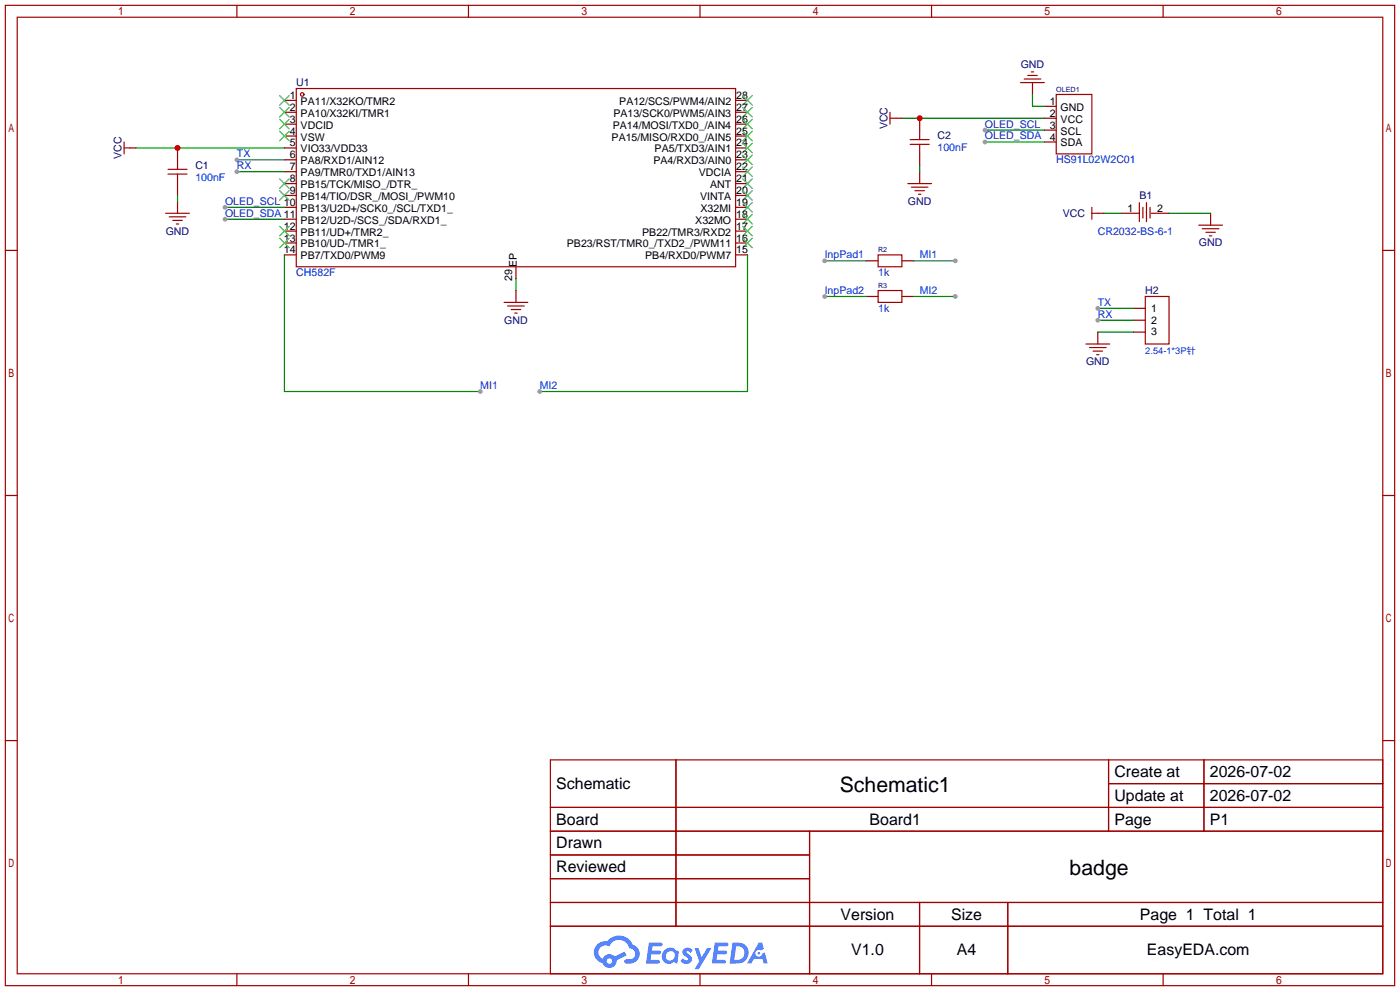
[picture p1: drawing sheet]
<svg xmlns="http://www.w3.org/2000/svg" width="299mm" height="212mm" viewBox="0 0 299 212" stroke-linecap="round" stroke-linejoin="round" font-family="sans-serif">
<g fill="none" stroke="#a10000" stroke-width=".25">
<path d="M1.1 1.1h297.2v209.6h-297.2zM3.7 3.7h292.1v204.5h-292.1zM50.7 1.1v2.6M100.2 1.1v2.6M149.7 1.1v2.6M199.3 1.1v2.6M248.8 1.1v2.6M1.1 53.5h2.6M295.8 53.5h2.5M1.1 105.9h2.6M295.8 105.9h2.5M1.1 158.3h2.6"/>
<path d="M295.8 158.3h2.5M117.7 162.4h178.1v45.8h-178.1zM117.7 172.6h178.1M117.7 177.7h178.1M144.6 162.4v35.6M173.2 177.7v30.5M237.1 162.4v15.3M237.1 167.5h58.7M257.5 162.4v15.3M117.7 182.8h55.5M117.7 192.9h178.1M117.7 187.8h55.5"/>
<path d="M117.7 198h178.1M196.7 192.9v15.3M215.6 192.9v15.3M50.7 208.2v2.5M100.2 208.2v2.5M149.7 208.2v2.5M199.3 208.2v2.5M248.8 208.2v2.5"/>
</g>
<g fill="#5487ff">
<path d="M146.3 202.8a1.3 1.3 0 0 1 1.8 .3l-.4 .6a.54 .54 0 0 0-.9-.2l.1 .2a1.28 1.28 0 0 1 .8 2 1.53 1.53 0 0 1-2.2-.3l.6-.6 .7 .5a.31 .31 0 0 0 .4-.3 .31 .31 0 0 0-.3-.3 1.12 1.12 0 0 1-.6-1.9z"/>
<path d="M148.6 202.7h.8l.7 1.9 1.2-1.9h.9l-2.7 4.5h-.9l.9-1.7z"/>
<path d="M138.8 201.5h1.6a1.31 1.31 0 0 1 1.3 .2 .4 .4 0 0 1-.4 .6h-1.7l-.2 .9h1.7a.4 .4 0 0 1 .3 .4 .4 .4 0 0 1-.4 .4h-1.7l-.1 1.2h1.3a.46 .46 0 0 1 .5 .1 .46 .46 0 0 1 .1 .5l-.3 .2h-2.6z"/>
<path d="M152.9 201.5h1.6a1.32 1.32 0 0 1 1.3 .2 .39 .39 0 0 1-.4 .6h-1.7l-.2 .9h1.7a.4 .4 0 0 1 .3 .4 .4 .4 0 0 1-.4 .4h-1.7l-.1 1.2h1.3a.46 .46 0 0 1 .5 .1 .46 .46 0 0 1 .1 .5l-.3 .2h-2.6z"/>
<path d="M162.3 201.5h.7l.4 1.3-.7 .4a.75 .75 0 0 0-1.1 .3 .75 .75 0 0 0 .5 1 .75 .75 0 0 0 1-.6l.5-.3 .6 2.4h-.8l-.3-1h-1.8l-.6 1h-.9z"/>
<path d="M156.7 201.5l-.6 4.5h1.4a2.27 2.27 0 0 0 2.6-2.3 2.27 2.27 0 0 0-2.7-2.2zM157.5 202.3a1.5 1.5 0 0 1 1.8 1.5 1.5 1.5 0 0 1-2 1.4h-.2z"/>
<path d="M142.1 203.1a1.6 1.6 0 0 0-.3 2.3 1.6 1.6 0 0 0 2.3 .2l.8 .4 .3-2.5-.2-.3h-.4a1.58 1.58 0 0 0-2.5-.1zM142.7 203.6a.98 .98 0 0 1 1.6 .5 .98 .98 0 0 1-1 1.2 .94 .94 0 0 1-.9-.6 .94 .94 0 0 1 .3-1.1z"/>
<path d="M127.8 201.9a2.37 2.37 0 0 0 1.1 4 1.54 1.54 0 0 0 1.8 1 1.54 1.54 0 0 0 1.2-1.6l2.2-1.1-.5-.8-2.1 1.1a1.57 1.57 0 0 0-2.6 .4 1.5 1.5 0 0 1-.7-2.1 1.5 1.5 0 0 1 2.1-.5 2.23 2.23 0 0 1 2.3-1.4 2.23 2.23 0 0 1 2 1.8 1.16 1.16 0 0 1 1.3 1.1 1.16 1.16 0 0 1-1.1 1.3h-.7a.47 .47 0 0 0-.6 .3 .47 .47 0 0 0 .5 .6 2.17 2.17 0 0 0 2.5-1 2.17 2.17 0 0 0-.4-2.7l-.8-.4a3.2 3.2 0 0 0-5.4-.7l-1.1 .1zM129.8 205.4a.58 .58 0 0 1 1.1 0 .58 .58 0 0 1-1.1 0z"/>
<circle cx="162.3" cy="203.8" r=".28"/>
</g>
<g fill="none" stroke="#870000" stroke-width=".25">
<path d="M60.8 21.5h2.6M60.8 24h2.6M60.8 26.5h2.6M60.8 29.1h2.6M60.8 31.6h2.6M60.8 34.2h2.6M60.8 36.7h2.6M60.8 39.2h2.6M157.4 21.5h2.5M157.4 24h2.5M157.4 26.5h2.5M157.4 29.1h2.5"/>
<path d="M157.4 31.6h2.5M157.4 34.2h2.5M157.4 36.7h2.5M157.4 39.2h2.5M60.8 41.8h2.6M60.8 44.3h2.6M60.8 46.9h2.6M60.8 49.4h2.6M60.8 51.9h2.6M60.8 54.5h2.6M110.4 57v2.6M157.4 41.8h2.5"/>
<path d="M157.4 44.3h2.5M157.4 46.9h2.5M157.4 49.4h2.5M157.4 51.9h2.5M157.4 54.5h2.5M110.4 62.1v2.5"/>
</g>
<g fill="none" stroke="#3c3" stroke-width=".25">
<path d="M59.8 38.2l2 2.1M59.8 28.1l2 2M59.8 25.5l2 2.1M59.8 23l2 2M59.8 20.4l2 2.1M61.8 38.2l-2 2.1M61.8 28.1l-2 2M61.8 25.5l-2 2.1M61.8 23l-2 2M61.8 20.4l-2 2.1M158.9 20.4l2 2.1M158.9 23l2 2"/>
<path d="M158.9 25.5l2 2.1M158.9 28.1l2 2M158.9 30.6l2 2M158.9 33.1l2 2.1M158.9 35.7l2 2M158.9 38.2l2 2.1M160.9 20.4l-2 2.1M160.9 23l-2 2M160.9 25.5l-2 2.1M160.9 28.1l-2 2M160.9 30.6l-2 2M160.9 33.1l-2 2.1"/>
<path d="M160.9 35.7l-2 2M160.9 38.2l-2 2.1M59.8 50.9l2 2.1M59.8 48.4l2 2M59.8 40.8l2 2M61.8 50.9l-2 2.1M61.8 48.4l-2 2M61.8 40.8l-2 2M158.9 40.8l2 2M158.9 43.3l2 2M158.9 45.8l2 2.1M158.9 48.4l2 2"/>
<path d="M158.9 50.9l2 2.1M160.9 40.8l-2 2M160.9 43.3l-2 2M160.9 45.8l-2 2.1M160.9 48.4l-2 2M160.9 50.9l-2 2.1"/>
</g>
<g fill="none" stroke="#a10000" stroke-width=".25">
<path d="M63.4 18.9h94v38.1h-94zM107.8 64.6h5.1M108.6 65.4h3.5M109.3 66.2h2.1M110.1 66.9h.5"/>
<circle cx="64.6" cy="20.2" r=".38"/>
</g>
<path d="M50.7 34.2h10.1M110.4 59.6v2.5" fill="none" stroke="#008700" stroke-width=".25"/>
<circle cx="50.7" cy="34.2" r=".51" fill="#999"/>
<path d="M50.7 36.7h10.1" fill="none" stroke="#008700" stroke-width=".25"/>
<circle cx="50.7" cy="36.7" r=".51" fill="#999"/>
<path d="M48.1 44.3h12.7" fill="none" stroke="#008700" stroke-width=".25"/>
<circle cx="48.1" cy="44.3" r=".51" fill="#999"/>
<path d="M48.1 46.9h12.7" fill="none" stroke="#008700" stroke-width=".25"/>
<circle cx="48.1" cy="46.9" r=".51" fill="#999"/>
<path d="M60.8 54.5v29.2h41.9" fill="none" stroke="#008700" stroke-width=".25"/>
<circle cx="102.7" cy="83.7" r=".51" fill="#999"/>
<path d="M159.9 54.5v29.2h-44.5" fill="none" stroke="#008700" stroke-width=".25"/>
<circle cx="115.4" cy="83.7" r=".51" fill="#999"/>
<path d="M35.9 36.2h4.1M35.9 37.2h4.1M38 34.2v2M38 37.2v2M194.7 29.8h4.1M194.7 30.9h4.1M196.7 27.8v2M196.7 30.9v2" fill="none" stroke="#a10000" stroke-width=".25"/>
<path d="M38 31.6v2.6M38 39.2v2.6M196.7 25.3v2.5M196.7 32.9v2.5" fill="none" stroke="#870000" stroke-width=".25"/>
<path d="M192.9 25.3h30.5" fill="none" stroke="#008700" stroke-width=".25"/>
<circle cx="196.7" cy="25.3" r=".63" fill="#c00"/>
<path d="M29.1 31.6h31.7" fill="none" stroke="#008700" stroke-width=".25"/>
<circle cx="38" cy="31.6" r=".63" fill="#c00"/>
<path d="M220.9 17.7v2.5M27.8 31.6h1.3M191.6 25.3h1.3M196.7 36.7v2.5M223.4 25.3h2.5M223.4 22.7h2.5M223.4 27.8h2.5M223.4 30.4h2.5M38 43.1v2.5" fill="none" stroke="#870000" stroke-width=".25"/>
<g fill="none" stroke="#a10000" stroke-width=".25">
<path d="M218.3 17.7h5.1M219.1 16.9h3.5M219.8 16.1h2.1M220.6 15.4h.5M26.5 30.4v2.5M26.5 31.6h1.3M190.4 24v2.5M190.4 25.3h1.2M194.2 39.2h5.1M225.9 20.2h7.7v12.7h-7.7zM35.4 45.6h5.1M36.2 46.4h3.6"/>
<path d="M37 47.1h2M37.7 47.9h.5M194.9 40h3.6M195.7 40.8h2M196.5 41.5h.5"/>
</g>
<path d="M196.7 35.4v1.3M210.7 27.8h12.7M220.9 20.2v2.5h2.5M38 41.8v1.3" fill="none" stroke="#008700" stroke-width=".25"/>
<circle cx="210.7" cy="27.8" r=".51" fill="#999"/>
<path d="M210.7 30.4h12.7" fill="none" stroke="#008700" stroke-width=".25"/>
<circle cx="210.7" cy="30.4" r=".51" fill="#999"/>
<path d="M185.3 55.8h2.5M192.9 55.8h2.6M234.8 45.6h1.3M239.9 45.6h3.8M246.3 45.6h3.8M259 45.6v2.5M185.3 63.4h2.5M192.9 63.4h2.6" fill="none" stroke="#870000" stroke-width=".25"/>
<path d="M187.8 54.5h5.1v2.5h-5.1zM233.6 44.3v2.6M233.6 45.6h1.2M243.7 43.3v4.1M244.5 44.3v2.3M245.2 43.3v4.1M246 44.3v2.3M256.4 48.1h5.1M257.2 48.9h3.5M257.9 49.7h2.1M258.7 50.4h.5M187.8 62.1h5.1v2.5h-5.1z" fill="none" stroke="#a10000" stroke-width=".25"/>
<path d="M195.5 63.4h8.8" fill="none" stroke="#008700" stroke-width=".25"/>
<circle cx="204.3" cy="63.4" r=".51" fill="#999"/>
<path d="M195.5 55.8h8.8" fill="none" stroke="#008700" stroke-width=".25"/>
<circle cx="204.3" cy="55.8" r=".51" fill="#999"/>
<path d="M176.4 55.8h8.9" fill="none" stroke="#008700" stroke-width=".25"/>
<circle cx="176.4" cy="55.8" r=".51" fill="#999"/>
<path d="M176.4 63.4h8.9" fill="none" stroke="#008700" stroke-width=".25"/>
<circle cx="176.4" cy="63.4" r=".51" fill="#999"/>
<path d="M236.1 45.6h3.8M250.1 45.6h8.9M234.8 68.5h7.6" fill="none" stroke="#008700" stroke-width=".25"/>
<path d="M245 63.4h5.1v10.1h-5.1z" fill="none" stroke="#a10000" stroke-width=".25"/>
<path d="M242.4 71h2.6M242.4 65.9h2.6M242.4 68.5h2.6" fill="none" stroke="#870000" stroke-width=".25"/>
<circle cx="234.8" cy="68.5" r=".51" fill="#999"/>
<path d="M234.8 71h7.6M234.8 65.9h7.6" fill="none" stroke="#008700" stroke-width=".25"/>
<circle cx="234.8" cy="65.9" r=".51" fill="#999"/>
<path d="M234.8 71v2.5" fill="none" stroke="#870000" stroke-width=".25"/>
<path d="M232.3 73.5h5.1M233 74.3h3.6M233.8 75.1h2M234.6 75.8h.5" fill="none" stroke="#a10000" stroke-width=".25"/>
<g font-size="4.5">
<text x="179.6" y="169.2">Schematic1</text>
<text x="228.8" y="187">badge</text>
</g>
<g font-size="3.4">
<text x="238.4" y="166.1">Create at</text>
<text x="258.8" y="166.1">2026-07-02</text>
<text x="119" y="168.7">Schematic</text>
<text x="238.4" y="171.2">Update at</text>
<text x="258.8" y="171.2">2026-07-02</text>
<text x="119" y="176.3">Board</text>
<text x="186" y="176.3">Board1</text>
<text x="238.4" y="176.3">Page</text>
<text x="258.8" y="176.3">P1</text>
<text x="119" y="181.4">Drawn</text>
<text x="119" y="186.5">Reviewed</text>
<text x="179.8" y="196.6">Version</text>
<text x="203.5" y="196.6">Size</text>
<text x="243.8" y="196.6">Page 1 Total 1</text>
<text x="182.1" y="204.2">V1.0</text>
<text x="204.7" y="204.2">A4</text>
<text x="245.3" y="204.2">EasyEDA.com</text>
</g>
<g font-size="2.3" fill="#000080">
<text x="218.3" y="14.6">GND</text>
<text x="63.4" y="18.4">U1</text>
<text x="189.8" y="27.7" transform="rotate(-90 189.8 27.7)">VCC</text>
<text x="200.5" y="29.8">C2</text>
<text x="26" y="34" transform="rotate(-90 26 34)">VCC</text>
<text x="41.8" y="36.2">C1</text>
<text x="194.2" y="43.8">GND</text>
<text x="227.3" y="46.3">VCC</text>
<text x="243.7" y="42.5">B1</text>
<text x="35.5" y="50.1">GND</text>
<text x="256.4" y="52.7">GND</text>
<text x="245" y="62.8">H2</text>
<text x="107.8" y="69.2">GND</text>
<text x="232.3" y="78.1">GND</text>
</g>
<g font-size="2.3">
<text x="62" y="23.7">2</text>
<text x="62" y="21.2">1</text>
<text x="64.3" y="22.4">PA11/X32KO/TMR2</text>
<text x="132.5" y="22.4">PA12/SCS/PWM4/AIN2</text>
<text x="157.5" y="21.2">28</text>
<text x="157.5" y="23.7">27</text>
<text x="224.5" y="22.4">1</text>
<text x="226.9" y="23.7">GND</text>
<text x="62" y="28.8">4</text>
<text x="62" y="26.2">3</text>
<text x="64.3" y="27.5">VDCID</text>
<text x="64.3" y="25">PA10/X32KI/TMR1</text>
<text x="131.1" y="27.5">PA14/MOSI/TXD0_/AIN4</text>
<text x="131.2" y="25">PA13/SCK0/PWM5/AIN3</text>
<text x="157.5" y="26.2">26</text>
<text x="157.5" y="28.8">25</text>
<text x="224.5" y="25">2</text>
<text x="224.5" y="27.5">3</text>
<text x="226.9" y="26.2">VCC</text>
<text x="226.9" y="28.8">SCL</text>
<text x="62" y="33.9">6</text>
<text x="62" y="31.3">5</text>
<text x="64.3" y="35.1">PA8/RXD1/AIN12</text>
<text x="64.3" y="32.6">VIO33/VDD33</text>
<text x="64.3" y="30">VSW</text>
<text x="130.8" y="30">PA15/MISO/RXD0_/AIN5</text>
<text x="139.8" y="35.1">PA4/RXD3/AIN0</text>
<text x="140" y="32.6">PA5/TXD3/AIN1</text>
<text x="157.5" y="31.3">24</text>
<text x="157.5" y="33.9">23</text>
<text x="224.5" y="30">4</text>
<text x="226.9" y="31.3">SDA</text>
<text x="62" y="41.5">9</text>
<text x="62" y="38.9">8</text>
<text x="62" y="36.4">7</text>
<text x="64.3" y="40.2">PB15/TCK/MISO_/DTR_</text>
<text x="64.3" y="37.7">PA9/TMR0/TXD1/AIN13</text>
<text x="149.5" y="37.7">VDCIA</text>
<text x="151.9" y="40.2">ANT</text>
<text x="157.5" y="36.4">22</text>
<text x="157.5" y="38.9">21</text>
<text x="157.5" y="41.5">20</text>
<text x="64.3" y="47.8">PB12/U2D-/SCS_/SDA/RXD1_</text>
<text x="64.3" y="45.3">PB13/U2D+/SCK0_/SCL/TXD1_</text>
<text x="64.3" y="42.7">PB14/TIO/DSR_/MOSI_/PWM10</text>
<text x="148.7" y="47.8">X32MO</text>
<text x="149.7" y="42.7">VINTA</text>
<text x="149.9" y="45.3">X32MI</text>
<text x="157.5" y="44">19</text>
<text x="157.5" y="46.6">18</text>
<text x="241.2" y="45.3">1</text>
<text x="247.5" y="45.3">2</text>
<text x="60.7" y="51.6">13</text>
<text x="60.7" y="49.1">12</text>
<text x="64.3" y="52.9">PB10/UD-/TMR1_</text>
<text x="64.3" y="50.4">PB11/UD+/TMR2_</text>
<text x="121.3" y="52.9">PB23/RST/TMR0_/TXD2_/PWM11</text>
<text x="137.4" y="50.4">PB22/TMR3/RXD2</text>
<text x="157.5" y="49.1">17</text>
<text x="157.5" y="51.6">16</text>
<text x="60.7" y="54.2">14</text>
<text x="64.3" y="55.4">PB7/TXD0/PWM9</text>
<text x="110.6" y="57" transform="rotate(-90 110.6 57)">EP</text>
<text x="138" y="55.4">PB4/RXD0/PWM7</text>
<text x="157.5" y="54.2">15</text>
<text x="109.6" y="60" transform="rotate(-90 109.6 60)">29</text>
<text x="246.3" y="71.7">3</text>
<text x="246.3" y="66.6">1</text>
<text x="246.3" y="69.2">2</text>
</g>
<g font-size="2.3" fill="#00f">
<text x="210.7" y="27.3">OLED_SCL</text>
<text x="210.7" y="29.8">OLED_SDA</text>
<text x="50.7" y="33.6">TX</text>
<text x="200.5" y="32.3">100nF</text>
<text x="225.9" y="34.9">HS91L02W2C01</text>
<text x="41.8" y="38.7">100nF</text>
<text x="50.7" y="36.2">RX</text>
<text x="48.1" y="43.8">OLED_SCL 10</text>
<text x="48.1" y="46.3">OLED_SDA 11</text>
<text x="234.8" y="50.1">CR2032-BS-6-1</text>
<text x="63.4" y="59">CH582F</text>
<text x="176.4" y="55.2">InpPad1</text>
<text x="187.8" y="59">1k</text>
<text x="196.7" y="55.2">MI1</text>
<text x="176.4" y="62.8">InpPad2</text>
<text x="196.7" y="62.8">MI2</text>
<text x="234.8" y="65.4">TX</text>
<text x="187.8" y="66.6">1k</text>
<text x="234.8" y="67.9">RX</text>
<text x="102.7" y="83.1">MI1</text>
<text x="115.4" y="83.1">MI2</text>
</g>
<text font-size="2" fill="#00f" x="245" y="75.6">2.54-1*3P针</text>
<g font-size="1.5" fill="#000080">
<text x="225.9" y="19.6">OLED1</text>
<text x="187.8" y="53.9">R2</text>
<text x="187.8" y="61.6">R3</text>
</g>
</svg>
